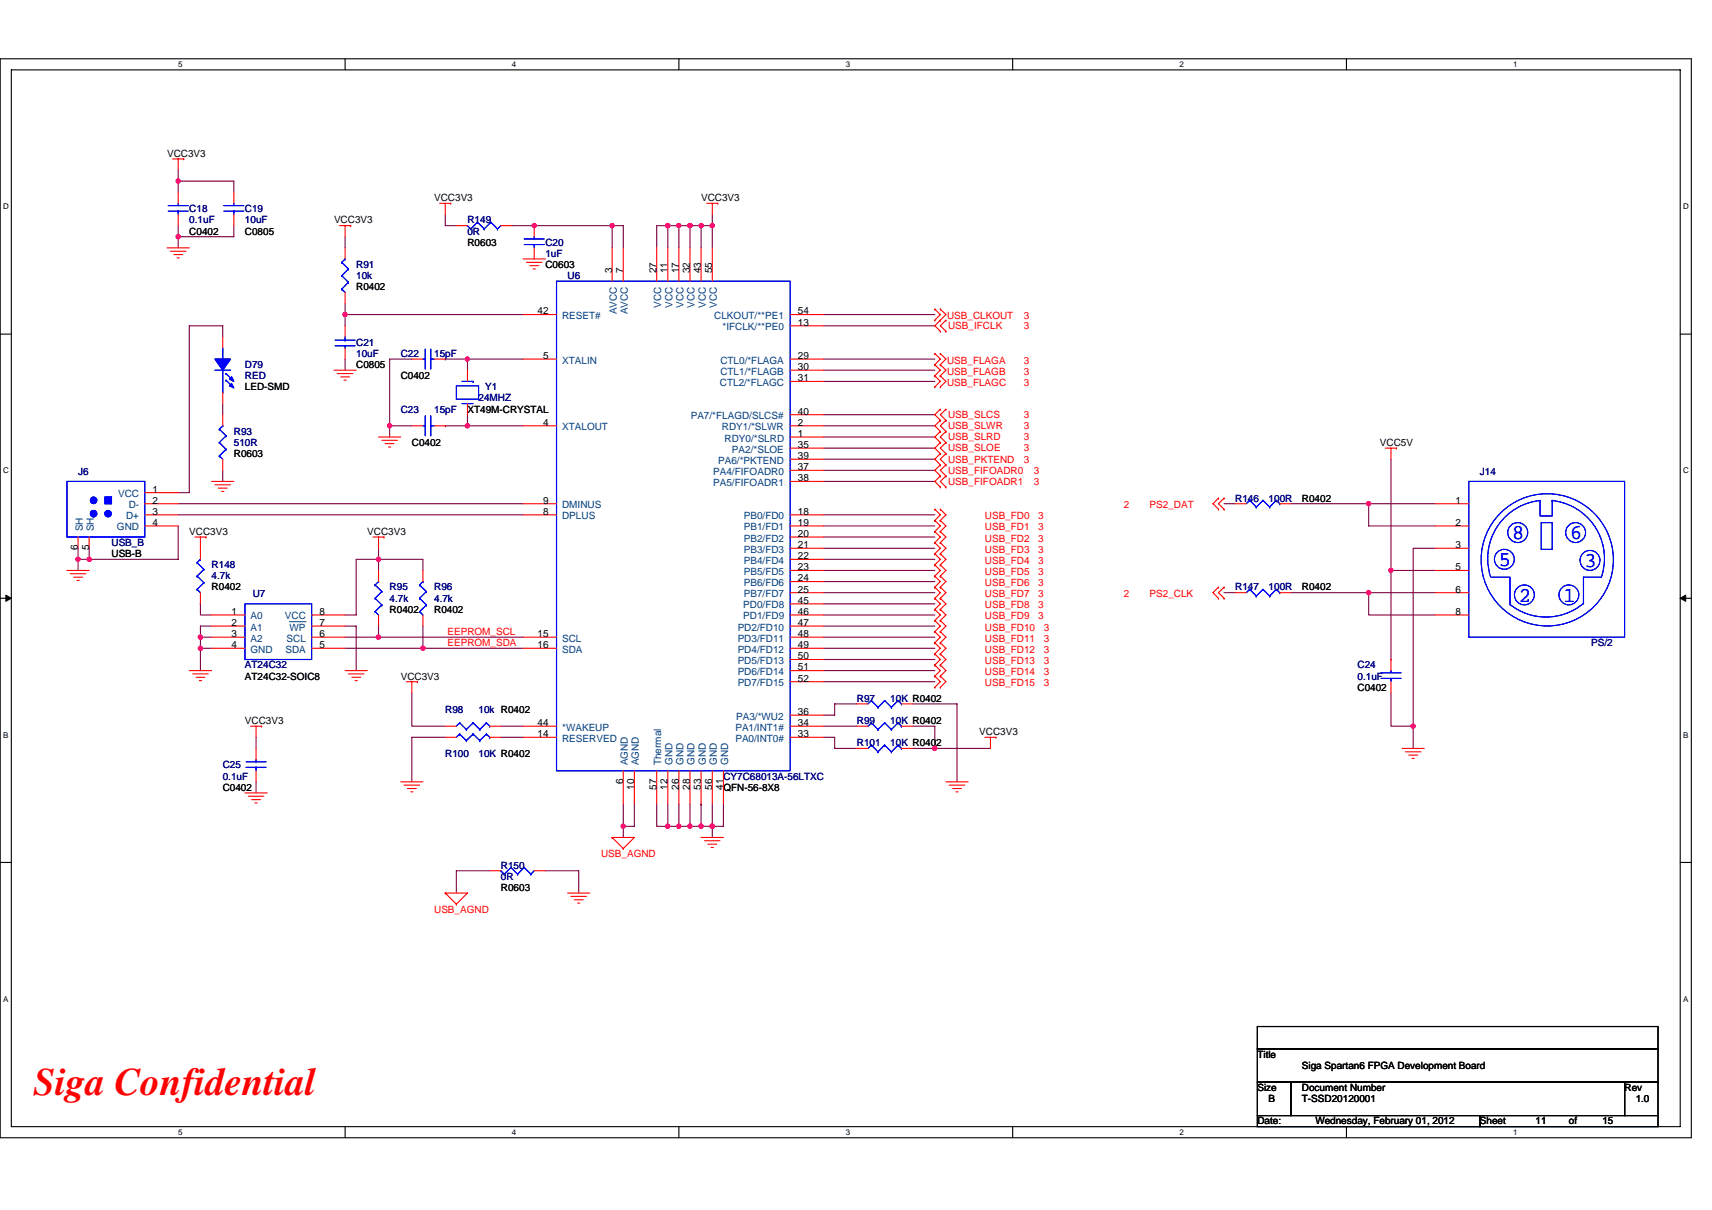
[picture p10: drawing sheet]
<svg xmlns="http://www.w3.org/2000/svg" width="297mm" height="210mm" viewBox="0 0 297 210" stroke-linecap="round" stroke-linejoin="round" font-family="sans-serif">
<path d="M0 10.2h293.5v187.2h-293.5zM2 12.1h289.5v183.4h-289.5z" fill="none" stroke="#000" stroke-width=".19"/>
<g fill="#fff">
<path d="M30.9 10.4h.8v1.6h-.8z"/>
<path d="M30.9 195.7h.8v1.6h-.8z"/>
</g>
<path d="M59.9 10.2v1.9M59.9 195.5v1.9" fill="none" stroke="#000" stroke-width=".19"/>
<g fill="#fff">
<path d="M88.8 10.4h.8v1.6h-.8z"/>
<path d="M88.8 195.7h.8v1.6h-.8z"/>
</g>
<path d="M117.8 10.2v1.9M117.8 195.5v1.9" fill="none" stroke="#000" stroke-width=".19"/>
<g fill="#fff">
<path d="M146.7 10.4h.8v1.6h-.8z"/>
<path d="M146.7 195.7h.8v1.6h-.8z"/>
</g>
<path d="M175.7 10.2v1.9M175.7 195.5v1.9" fill="none" stroke="#000" stroke-width=".19"/>
<g fill="#fff">
<path d="M204.7 10.4h.7v1.6h-.7z"/>
<path d="M204.7 195.7h.7v1.6h-.7z"/>
</g>
<path d="M233.6 10.2v1.9M233.6 195.5v1.9" fill="none" stroke="#000" stroke-width=".19"/>
<g fill="#fff">
<path d="M262.6 10.4h.7v1.6h-.7z"/>
<path d="M262.6 195.7h.7v1.6h-.7z"/>
<path d="M.5 35.1h1v1.5h-1z"/>
<path d="M292 35.1h1v1.5h-1z"/>
<path d="M.5 80.9h1v1.5h-1z"/>
<path d="M292 80.9h1v1.5h-1z"/>
</g>
<path d="M0 58h2M291.5 58h2" fill="none" stroke="#000" stroke-width=".19"/>
<g fill="#fff">
<path d="M.5 126.7h.9v1.6h-.9z"/>
<path d="M292 126.7h.9v1.6h-.9z"/>
</g>
<path d="M0 103.8h2M291.5 103.8h2" fill="none" stroke="#000" stroke-width=".19"/>
<path d="M1 103.3l1 .5-1 .6zM291.5 103.8l1-.5v1.1z" fill="#000" stroke="#000" stroke-width=".17"/>
<g fill="#fff">
<path d="M.5 172.6h.9v1.5h-.9z"/>
<path d="M292 172.6h.9v1.5h-.9z"/>
</g>
<path d="M0 149.7h2M291.5 149.7h2M218.2 178.1h69.5v3.9h-69.5zM218.2 182h69.5v5.8h-69.5zM218.2 187.8h5.8v5.8h-5.8zM218.2 193.6h38.6v1.9h-38.6zM224 187.8h57.9v5.8h-57.9zM256.8 193.6h30.9v1.9h-30.9zM281.9 187.8h5.8v5.8h-5.8z" fill="none" stroke="#000" stroke-width=".19"/>
<g fill="none" stroke="#800040" stroke-width=".19">
<path d="M30.9 31.4h.1M30.9 31.4h9.7v2M30.9 29.5v3.9M30.9 39.2v1.9M40.6 39.2v1.9h-9.7M77.3 37.2v2h1.9M88.8 39.2h3.9M92.7 39.2h.1M92.7 39.2h13.5M106.2 39.2h.1M106.2 39.2h1.9v3.8M106.2 39.2v3.8"/>
<path d="M115.9 39.2h-2v3.8M115.9 39.2h.1M115.9 39.2h5.7M115.9 39.2v3.8M117.8 39.2v3.8M117.8 39.2h.1M119.7 39.2h.1M119.7 39.2v3.8M121.6 39.2v3.8M121.6 39.2h2M123.6 39.2h.1M123.6 37.2v2"/>
<path d="M123.6 39.2v3.8M30.9 41.1v1.9M30.9 41.1h.1M38.6 58.5v-2h-5.8v29h-1.9M59.9 54.6v1.9M59.9 54.6h.1M59.9 41.1v1.9M59.9 52.7v1.9M59.9 54.6h30.9M142.9 54.6h19.3M142.9 56.5h19.3M38.6 70v2"/>
<path d="M59.9 62.3v1.9M67.6 73.9v1.9M67.6 73.9h.1M67.6 73.9h3.9M71.5 62.3h-3.9v11.6M77.3 62.3h.1M77.3 73.9h.1M77.3 62.3h3.8M77.3 73.9h3.8M81.1 62.3h9.7M81.1 62.3v1.9M81.1 72v1.9h9.7"/>
<path d="M142.9 72h19.3M142.9 73.9h19.3M142.9 75.8h19.3M142.9 77.8h19.3M142.9 79.7h19.3M142.9 62.3h19.3M142.9 64.2h19.3M142.9 66.2h19.3M241.3 79.7v19.3h7.8M13.5 95.1v2M13.5 97.1h.1M13.5 97.1v1.9"/>
<path d="M13.5 97.1h2M15.5 95.1v2M30.9 87.4h59.9M30.9 89.3h59.9M30.9 91.3v5.8h-15.4M38.6 81.6v1.9M65.7 97.1v1.9M65.7 97.1h.1M65.7 97.1h7.7v1.9M65.7 95.1v2M65.7 97.1h-3.9v9.6h-1.9M142.9 89.3h19.3"/>
<path d="M142.9 91.3h19.3M142.9 93.2h19.3M142.9 95.1h19.3M142.9 97.1h19.3M142.9 99h19.3M142.9 81.6h19.3M142.9 83.5h19.3M212.4 87.4h1.9M224 87.4h13.5M237.5 87.4h.1M237.5 87.4v3.9h11.6M237.5 87.4h11.6"/>
<path d="M241.3 99v15.4M249.1 95.1h-3.9v30.9M34.8 112.5h1.9M34.8 112.5h.1M34.8 110.6h1.9M34.8 110.6h.1M34.8 104.8v1.9h1.9M34.8 104.8h.1M34.8 110.6v5.8M36.7 108.6h-1.9v2M59.9 110.6h5.8M59.9 112.5h13.5"/>
<path d="M59.9 108.6h1.9v7.8M65.7 110.6h.1M65.7 108.6v2M65.7 110.6h25.1M73.4 112.5h.1M73.4 108.6v3.9M73.4 112.5h17.4M142.9 100.9h19.3M142.9 102.8h19.3M142.9 104.8h19.3M142.9 106.7h19.3M142.9 108.6h19.3"/>
<path d="M142.9 110.6h19.3M142.9 112.5h19.3M142.9 114.4h19.3M142.9 116.4h19.3M142.9 118.3h19.3M212.4 102.8h1.9M224 102.8h13.5M237.5 102.8h11.6M237.5 102.8v3.9h11.6M237.5 102.8h.1M241.3 114.4h.1M44.4 128v1.9"/>
<path d="M44.4 135.7v1.9M71.5 120.2v5.8h5.8M77.3 128h-5.8v7.7M86.9 126h3.9M86.9 128h3.9M108.1 139.5v3.9M110.1 139.5v3.9h-2M113.9 139.5v3.9h2M115.9 139.5v3.9M117.8 139.5v3.9M119.7 139.5v3.9M121.6 139.5h.1"/>
<path d="M121.6 139.5v3.9M123.6 139.5v3.9M125.5 139.5v3.9h-1.9M142.9 126h5.8M142.9 128h1.9v1.9h3.9M148.7 122.2h-3.9v1.9h-1.9M158.3 122.2h7.7v13.5M158.3 126h3.9v3.9M158.3 129.9h3.9M162.2 129.9h.1M162.2 129.9h9.6M241.3 120.2v5.8h3.9v3.9"/>
<path d="M245.2 126h.1M85 151.1h-5.8v3.9M94.6 151.1h5.8v3.9M108.1 143.4v1.9M108.1 143.4h.1M115.9 143.4h1.9M115.9 143.4h.1M117.8 143.4h.1M117.8 143.4h5.8M119.7 143.4h.1M121.6 143.4h.1M123.6 143.4h.1"/>
<path d="M123.6 143.4v1.9"/>
</g>
<g fill="#f0f" stroke="#f0f" stroke-width=".19">
<circle cx="81.1" cy="62.3" r=".38"/>
<circle cx="81.1" cy="73.9" r=".38"/>
<circle cx="67.6" cy="73.9" r=".38"/>
<circle cx="65.7" cy="110.6" r=".38"/>
<circle cx="73.4" cy="112.5" r=".38"/>
<circle cx="65.7" cy="97.1" r=".38"/>
<circle cx="34.8" cy="112.5" r=".38"/>
<circle cx="59.9" cy="54.6" r=".38"/>
<circle cx="34.8" cy="110.6" r=".38"/>
<circle cx="123.6" cy="143.4" r=".38"/>
<circle cx="121.6" cy="143.4" r=".38"/>
<circle cx="123.6" cy="39.1" r=".38"/>
<circle cx="121.6" cy="39.1" r=".38"/>
<circle cx="119.7" cy="39.1" r=".38"/>
<circle cx="115.8" cy="39.1" r=".38"/>
<circle cx="117.8" cy="39.1" r=".38"/>
<circle cx="108.1" cy="143.4" r=".38"/>
<circle cx="106.2" cy="39.1" r=".38"/>
<circle cx="92.7" cy="39.1" r=".38"/>
<circle cx="30.9" cy="41.1" r=".38"/>
<circle cx="30.9" cy="31.4" r=".38"/>
<circle cx="119.7" cy="143.4" r=".38"/>
<circle cx="15.5" cy="97.1" r=".38"/>
<circle cx="13.5" cy="97.1" r=".38"/>
<circle cx="162.2" cy="129.9" r=".38"/>
<circle cx="117.8" cy="143.4" r=".38"/>
<circle cx="237.5" cy="87.4" r=".38"/>
<circle cx="237.5" cy="102.8" r=".38"/>
<circle cx="245.2" cy="126" r=".38"/>
<circle cx="241.3" cy="99" r=".37"/>
<circle cx="115.8" cy="143.4" r=".38"/>
</g>
<g fill="none" stroke="#f00" stroke-width=".19">
<path d="M29.9 27.6h2M30.9 27.6v1.9M30.9 33.4v1.9M30.9 37.2v2M31.9 27.6h.1M40.6 33.4v1.9M40.6 37.2v2M58.9 39.2h2M59.9 39.2v1.9M60.9 39.2h.1M76.3 35.3h1.9M77.3 35.3v1.9"/>
<path d="M78.2 35.3h.1M79.2 39.2h1.9M86.9 39.2h1.9M92.7 39.2v1.9M122.6 35.3h1.9M123.6 35.3v1.9M124.5 35.3h.1M29 43h3.8M29.6 43.6h2.7M30.2 44.2h1.5M30.7 44.7h.4M38.6 58.5v1.9"/>
<path d="M59.9 43v1.9M59.9 50.7v2M59.9 56.5v2M90.8 44.9h3.8M90.8 54.6h5.8M91.4 45.5h2.6M91.9 46.1h1.6M92.5 46.7h.4M92.7 43v1.9M106.2 43v5.8M108.1 43v5.8M113.9 43v5.8"/>
<path d="M115.9 43v5.8M117.8 43v5.8M119.7 43v5.8M121.6 43v5.8M123.6 43v5.8M137.1 56.5h5.8M137.1 54.6h5.8M162.2 53.6h.1M162.2 55.6h.1M162.2 53.6l.9 1-.9 1M163.1 53.6h.1M163.1 55.6h.1"/>
<path d="M163.1 57.5h.1M163.1 53.6l1 1-1 1M163.1 55.6l-.9 .9 .9 1M164.1 57.5h.1M164.1 55.6h.1M164.1 55.6l-1 .9 1 1M38.6 68.1v1.9M38.6 72v1.9M38.6 79.7v1.9M58 64.2h3.8M58.5 64.8h2.7M59.1 65.4h1.5"/>
<path d="M59.7 66h.4M59.9 60.4v1.9M65.7 75.8h3.8M66.2 76.4h2.8M66.8 77h1.6M67.4 77.6h.4M71.5 73.9h1.9M71.5 62.3h1.9M75.3 73.9h2M75.3 62.3h2M81.1 64.2v2M81.1 70v2"/>
<path d="M90.8 73.9h5.8M90.8 62.3h5.8M137.1 77.8h5.8M137.1 73.9h5.8M137.1 75.8h5.8M137.1 62.3h5.8M137.1 64.2h5.8M137.1 66.2h5.8M137.1 79.7h5.8M137.1 72h5.8M162.2 61.4h.1M162.2 63.3h.1"/>
<path d="M162.2 65.2h.1M162.2 67.1h.1M162.2 61.4l.9 .9-.9 1M162.2 63.3l.9 .9-.9 1M162.2 65.2l.9 1-.9 .9M163.1 71h.1M163.1 72.9h.1M163.1 61.4h.1M163.1 63.3h.1M163.1 65.2h.1M163.1 67.1h.1M163.1 74.9h.1"/>
<path d="M163.1 76.8h.1M163.1 78.7h.1M163.1 71l-.9 1 .9 .9M163.1 61.4l1 .9-1 1M163.1 63.3l1 .9-1 1M163.1 65.2l1 1-1 .9M163.1 72.9l-.9 1 .9 1M163.1 74.9l-.9 .9 .9 1M163.1 76.8l-.9 1 .9 .9M163.1 78.7l-.9 1 .9 1M164.1 72.9h.1M164.1 71h.1"/>
<path d="M164.1 74.9h.1M164.1 76.8h.1M164.1 78.7h.1M164.1 71l-1 1 1 .9M164.1 72.9l-1 1 1 1M164.1 74.9l-1 .9 1 1M164.1 76.8l-1 1 1 .9M164.1 78.7l-1 1 1 1M240.4 77.8h1.9M241.3 77.8v1.9M242.3 77.8h.1M11.6 99h3.9"/>
<path d="M12.2 99.6h2.7M13.5 93.2v1.9M15.5 93.2v1.9M25.1 87.4h5.8M25.1 91.3h5.8M25.1 85.5h5.8M25.1 89.3h5.8M33.8 93.2h1.9M34.8 93.2v3.9M35.7 93.2h.1M36.7 83.5h3.9M37.3 84.1h2.7"/>
<path d="M37.9 84.7h1.5M38.5 85.3h.3M64.7 93.2h1.9M65.7 93.2v1.9M65.7 99v1.9M66.6 93.2h.1M73.4 99v1.9M90.8 87.4h5.8M90.8 89.3h5.8M137.1 93.2h5.8M137.1 91.3h5.8M137.1 95.1h5.8"/>
<path d="M137.1 99h5.8M137.1 89.3h5.8M137.1 81.6h5.8M137.1 83.5h5.8M137.1 97.1h5.8M162.2 88.4h.1M162.2 90.3h.1M162.2 92.2h.1M162.2 94.2h.1M162.2 96.1h.1M162.2 98h.1M162.2 100h.1"/>
<path d="M162.2 88.4l.9 .9-.9 1M162.2 90.3l.9 1-.9 .9M162.2 92.2l.9 1-.9 1M162.2 96.1l.9 1-.9 .9M162.2 94.2l.9 .9-.9 1M162.2 98l.9 1-.9 1M162.2 100l.9 .9-.9 1M163.1 80.7h.1M163.1 82.6h.1M163.1 84.5h.1M163.1 88.4h.1M163.1 90.3h.1"/>
<path d="M163.1 92.2h.1M163.1 94.2h.1M163.1 96.1h.1M163.1 98h.1M163.1 100h.1M163.1 80.7l-.9 .9 .9 1M163.1 82.6l-.9 .9 .9 1M163.1 88.4l1 .9-1 1M163.1 90.3l1 1-1 .9M163.1 92.2l1 1-1 1M163.1 96.1l1 1-1 .9M163.1 94.2l1 .9-1 1"/>
<path d="M163.1 98l1 1-1 1M163.1 100l1 .9-1 1M164.1 80.7h.1M164.1 82.6h.1M164.1 84.5h.1M164.1 80.7l-1 .9 1 1M164.1 82.6l-1 .9 1 1M211.4 86.4h.1M211.4 88.4h.1M211.4 86.4l-.9 1 .9 1M212.4 86.4h.1M212.4 88.4h.1"/>
<path d="M212.4 86.4l-1 1 1 1M214.3 87.4h1.9M222 87.4h2M249.1 87.4h5.7M249.1 91.3h5.7M249.1 95.1h5.7M249.1 99h5.7M12.8 100.2h1.5M13.4 100.7h.3M32.8 116.4h3.9M33.4 116.9h2.7M34 117.5h1.6"/>
<path d="M34.6 118.1h.4M34.8 102.8v2M36.7 106.7h5.8M36.7 108.6h5.8M36.7 110.6h5.8M36.7 112.5h5.8M54.1 106.7h5.8M54.1 108.6h5.8M54.1 110.6h5.8M54.1 112.5h5.8M59.9 116.4h3.8M60.4 116.9h2.8"/>
<path d="M61 117.5h1.6M61.6 118.1h.4M65.7 106.7v1.9M70.5 118.3h1.9M71.5 118.3v1.9M72.4 118.3h.1M73.4 106.7v1.9M90.8 110.6h5.8M90.8 112.5h5.8M137.1 118.3h5.8M137.1 102.8h5.8M137.1 106.7h5.8"/>
<path d="M137.1 108.6h5.8M137.1 110.6h5.8M137.1 112.5h5.8M137.1 100.9h5.8M137.1 104.8h5.8M137.1 114.4h5.8M137.1 116.4h5.8M162.2 101.9h.1M162.2 103.8h.1M162.2 105.7h.1M162.2 107.7h.1M162.2 109.6h.1"/>
<path d="M162.2 111.5h.1M162.2 113.5h.1M162.2 115.4h.1M162.2 117.3h.1M162.2 119.3h.1M162.2 101.9l.9 .9-.9 1M162.2 103.8l.9 1-.9 .9M162.2 105.7l.9 1-.9 1M162.2 107.7l.9 .9-.9 1M162.2 109.6l.9 1-.9 .9M162.2 111.5l.9 1-.9 1M162.2 113.5l.9 .9-.9 1"/>
<path d="M162.2 115.4l.9 1-.9 .9M162.2 117.3l.9 1-.9 1M163.1 101.9h.1M163.1 103.8h.1M163.1 105.7h.1M163.1 107.7h.1M163.1 109.6h.1M163.1 111.5h.1M163.1 113.5h.1M163.1 115.4h.1M163.1 117.3h.1M163.1 119.3h.1"/>
<path d="M163.1 101.9l1 .9-1 1M163.1 103.8l1 1-1 .9M163.1 105.7l1 1-1 1M163.1 107.7l1 .9-1 1M163.1 109.6l1 1-1 .9M163.1 111.5l1 1-1 1M163.1 113.5l1 .9-1 1M163.1 115.4l1 1-1 .9M163.1 117.3l1 1-1 1M211.4 101.9h.1M211.4 103.8h.1M211.4 101.9l-.9 .9 .9 1"/>
<path d="M212.4 101.9h.1M212.4 103.8h.1M212.4 101.9l-1 .9 1 1M214.3 102.8h1.9M222 102.8h2M241.3 114.4v2M241.3 118.3v1.9M249.1 102.8h5.7M249.1 106.7h5.7M42.5 137.6h3.9M43.1 138.2h2.7M43.5 126h1.9"/>
<path d="M43.7 138.8h1.5M44.2 139.3h.4M44.4 126v2M44.4 129.9v1.9M44.4 133.8v1.9M45.4 126h.1M69.5 135.7h3.9M70.1 136.2h2.7M70.7 136.8h1.5M71.3 137.4h.3M77.3 128h1.9M77.3 126h1.9"/>
<path d="M85 128h1.9M85 126h1.9M90.8 128h5.8M90.8 126h5.8M108.1 133.8v5.7M110.1 133.8v5.7M113.9 133.8v5.7M115.9 133.8v5.7M117.8 133.8v5.7M119.7 133.8v5.7M121.6 133.8v5.7M123.6 133.8v5.7"/>
<path d="M125.5 133.8v5.7M137.1 128h5.8M137.1 126h5.8M137.1 124.1h5.8M148.7 126h1.9M148.7 122.2h1.9M148.7 129.9h1.9M156.4 126h1.9M156.4 122.2h1.9M156.4 129.9h1.9M164.1 135.7h3.9M164.7 136.2h2.7"/>
<path d="M165.3 136.8h1.5M165.9 137.4h.3M170.9 128h1.9M171.8 128v1.9M172.8 128h.1M243.3 129.9h3.8M243.8 130.5h2.7M244.4 131h1.6M245 131.6h.4M77.3 155h3.8l-1.9 1.9M77.3 155h.1M77.3 155l1.9 1.9"/>
<path d="M79.2 156.9h.1M85 151.1h1.9M92.7 151.1h1.9M98.5 155h3.8M99.1 155.6h2.7M99.6 156.1h1.6M100.2 156.7h.4M106.2 145.3h3.9l-2 2M106.2 145.3h.1M106.2 145.3l1.9 2M108.1 147.3h.1M121.6 145.3h3.9"/>
<path d="M122.2 145.9h2.7M122.8 146.5h1.6M123.4 147.1h.4"/>
</g>
<g fill="none" stroke="#00f" stroke-width=".19">
<path d="M29.2 36.6h3.5M29.2 35.7h3.5M30.9 35.3v.4M30.9 36.6h.1M30.9 36.6v.6M38.8 36.6h3.5M38.8 35.7h3.5M40.6 35.3v.4M40.6 36.6h.1M40.6 36.6v.6M81.1 39.2h.1M81.1 39.2l.6 .5"/>
<path d="M81.7 39.7h.1M82.8 38.6h.1M82.8 38.6l1.2 1.1M82.8 38.6l-1.1 1.1M84 39.7h.1M85.2 38.6h.1M85.2 38.6l1.1 1.1M85.2 38.6l-1.2 1.1M86.3 39.7h.1M86.9 39.2l-.6 .5M58.1 59h3.5M59.3 50.2h.1"/>
<path d="M59.3 47.8h.1M59.3 45.5h.1M59.3 50.2l.6 .5M59.3 47.8l1.1 1.2M59.3 45.5l1.1 1.2M59.9 59h.1M59.9 44.9h.1M59.9 58.5v.5M59.9 44.9l-.6 .6M60.4 49h.1M60.4 46.7h.1M60.4 49l-1.1 1.2"/>
<path d="M60.4 46.7l-1.1 1.1M90.9 42.4h3.5M90.9 41.5h3.5M92.7 41.1v.4M92.7 42.4h.1M92.7 42.4v.6M96.6 48.8h40.5v85h-40.5zM37.3 64.2h2.7M38.1 79.1h.1M38.1 76.8h.1M38.1 74.5h.1M38.1 79.1l.5 .6"/>
<path d="M38.1 76.8l1.1 1.2M38.1 74.5l1.1 1.1M38.6 60.4v1.9M38.6 68.1h.1M38.6 73.9h.1M38.6 64.2v3.9M38.6 73.9l-.5 .6M39.2 64.8h.1M39.2 66h.1M39.2 78h.1M39.2 75.6h.1M39.2 64.8l1.2 1.2"/>
<path d="M39.2 66l1.2 1.1M39.2 78l-1.1 1.1M39.2 75.6l-1.1 1.2M58.1 60h3.5M59.9 60v.4M73.4 73.9h.4M73.4 62.3h.4M73.8 72.2v3.4M73.8 60.6v3.5M74.7 72.2v3.4M74.7 73.9h.1M74.7 60.6v3.5"/>
<path d="M74.7 62.3h.1M74.7 73.9h.6M74.7 62.3h.6M79.2 67h3.8v2.3h-3.8zM80.2 70h1.9M80.2 66.2h1.9M82.1 66.2h.1M11.6 83.5h13.5v9.7h-13.5zM34.2 100h.1M34.2 97.6h.1M34.2 100l1.2 1.1M34.2 97.6l1.2 1.2"/>
<path d="M34.8 97.1h.1M34.8 97.1l-.6 .5M35.4 98.8h.1M35.4 98.8l-1.2 1.2M216.8 86.8h.1M216.8 86.8l-.6 .6M216.8 86.8l1.2 1.2M218 88h.1M219.1 86.8h.1M219.1 86.8l-1.1 1.2M219.1 86.8l1.2 1.2M220.3 88h.1"/>
<path d="M221.4 86.8h.1M221.4 86.8l-1.1 1.2M221.4 86.8l.6 .6M222 87.4h.1M254.8 83.5h27.1v27.1h-27.1zM267.2 86.9a10.2 10.2 0 0 0-8.6 13.2M267.2 86.8v2.7h2.1v-2.7M267.4 90.7h1.9v4.6h-1.9zM269.3 86.9a10.1 10.1 0 0 1 8.6 13.2M269.3 86.8h.1M34.2 102.3h.1M34.2 102.3l.6 .5"/>
<path d="M35.4 101.1h.1M35.4 101.1l-1.2 1.2M42.5 104.8h11.6v9.6h-11.6zM65.1 106.1h.1M65.1 103.8h.1M65.1 101.5h.1M65.1 106.1l.6 .6M65.1 103.8l1.1 1.2M65.1 101.5l1.1 1.2M65.7 100.9h.1M65.7 100.9l-.6 .6M66.2 105h.1"/>
<path d="M66.2 102.7h.1M66.2 105l-1.1 1.1M66.2 102.7l-1.1 1.1M72.8 106.1h.1M72.8 103.8h.1M72.8 101.5h.1M72.8 106.1l.6 .6M72.8 103.8l1.2 1.2M72.8 101.5l1.2 1.2M73.4 100.9h.1M73.4 100.9l-.6 .6M74 105h.1"/>
<path d="M74 102.7h.1M74 105l-1.2 1.1M74 102.7l-1.2 1.1M216.8 102.3h.1M216.8 102.3l-.6 .5M216.8 102.3l1.2 1.1M218 103.4h.1M219.1 102.3h.1M219.1 102.3l-1.1 1.1M219.1 102.3l1.2 1.1M220.3 103.4h.1M221.4 102.3h.1"/>
<path d="M221.4 102.3l-1.1 1.1M221.4 102.3l.6 .5M222 102.8h.1M239.6 117.7h3.5M239.6 116.8h3.5M241.3 116.4v.4M241.3 117.7h.1M241.3 117.7v.6M258.7 100.2h3.3v4.8M274.8 104.7a10.1 10.1 0 0 1-12.8 .2M277.8 100.2h-3.1v4.6M42.7 133.2h3.5"/>
<path d="M42.7 132.2h3.5M44.4 131.8v.4M44.4 133.2h.1M44.4 133.2v.6M79.8 125.4h.1M79.8 127.4h.1M79.8 125.4l-.6 .6M79.8 125.4l1.1 1.2M79.8 127.4l-.6 .6M79.8 127.4l1.1 1.1M80.9 126.6h.1M80.9 128.5h.1"/>
<path d="M82.1 125.4h.1M82.1 127.4h.1M82.1 125.4l-1.2 1.2M82.1 125.4l1.1 1.2M82.1 127.4l-1.2 1.1M82.1 127.4l1.1 1.1M83.2 126.6h.1M83.2 128.5h.1M84.4 125.4h.1M84.4 127.4h.1M84.4 125.4l-1.2 1.2M84.4 125.4l.6 .6"/>
<path d="M84.4 127.4l-1.2 1.1M84.4 127.4l.6 .6M85 126h.1M85 128h.1M151.2 121.6h.1M151.2 129.3h.1M151.2 125.4h.1M151.2 121.6l-.6 .6M151.2 121.6l1.1 1.1M151.2 129.3l-.6 .6M151.2 129.3l1.1 1.2M151.2 125.4l-.6 .6"/>
<path d="M151.2 125.4l1.1 1.2M152.3 122.7h.1M152.3 130.5h.1M152.3 126.6h.1M153.5 121.6h.1M153.5 129.3h.1M153.5 125.4h.1M153.5 121.6l-1.2 1.1M153.5 121.6l1.2 1.1M153.5 129.3l-1.2 1.2M153.5 129.3l1.2 1.2M153.5 125.4l-1.2 1.2"/>
<path d="M153.5 125.4l1.2 1.2M154.7 122.7h.1M154.7 130.5h.1M154.7 126.6h.1M155.8 121.6h.1M155.8 129.3h.1M155.8 125.4h.1M155.8 121.6l-1.1 1.1M155.8 121.6l.6 .6M155.8 129.3l-1.1 1.2M155.8 129.3l.6 .6M155.8 125.4l-1.1 1.2"/>
<path d="M155.8 125.4l.6 .6M156.4 122.2h.1M156.4 129.9h.1M156.4 126h.1M86.9 151.1h.1M86.9 151.1l.6 .6M87.5 151.7h.1M88.6 150.5h.1M88.6 150.5l1.2 1.2M88.6 150.5l-1.1 1.2M89.8 151.7h.1M90.9 150.5h.1"/>
<path d="M90.9 150.5l1.2 1.2M90.9 150.5l-1.1 1.2M92.1 151.7h.1M92.7 151.1l-.6 .6"/>
<circle cx="261" cy="97.1" r="1.73"/>
<circle cx="263.3" cy="92.4" r="1.73"/>
<circle cx="268.4" cy="97.2" r="11.5"/>
<circle cx="273.4" cy="92.4" r="1.73"/>
<circle cx="275.9" cy="97.2" r="1.73"/>
<circle cx="264.5" cy="103.2" r="1.73"/>
<circle cx="272.2" cy="103.2" r="1.73"/>
</g>
<path d="M50.2 107.9h2.9" fill="none" stroke="#004080" stroke-width=".17"/>
<g fill="#00f" stroke="#00f" stroke-width=".19">
<path d="M37.3 62.3h2.7l-1.4 1.9z" fill-rule="evenodd"/>
<path d="M40.2 66.6l.4 .7-.8-.3z" fill-rule="evenodd"/>
<path d="M39.8 65.8l.4-.4 .4 .8z" fill-rule="evenodd"/>
<path d="M37.3 62.3h2.7l-1.4 1.9z" fill-rule="evenodd"/>
<path d="M40.2 66.6l.4 .7-.8-.3z" fill-rule="evenodd"/>
<path d="M39.8 65.8l.4-.4 .4 .8z" fill-rule="evenodd"/>
<path d="M18.2 86.3v1.1h1.1v-1.1z" fill-rule="evenodd"/>
<path d="M18.2 86.3v1.1h1.1v-1.1z" fill-rule="evenodd"/>
<circle cx="16.2" cy="86.8" r=".57"/>
<circle cx="16.2" cy="89.1" r=".57"/>
<circle cx="18.8" cy="89.1" r=".57"/>
</g>
<text font-size="6.8" fill="#f00" x="5.8" y="189.9">Siga Confidential</text>
<g font-size="3.7" fill="#00f">
<text x="262.4" y="93.6">8</text>
<text x="272.4" y="93.6">6</text>
<text x="260.1" y="98.3">5</text>
<text x="274.9" y="98.4">3</text>
<text x="263.5" y="104.4">2</text>
<text x="271.2" y="104.4">1</text>
</g>
<g font-size="1.7">
<text x="29" y="27.2">VCC3V3</text>
<text x="75.3" y="34.9">VCC3V3</text>
<text x="121.6" y="34.9">VCC3V3</text>
<text x="32.8" y="40.7">C0402</text>
<text x="42.5" y="40.7">C0805</text>
<text x="58" y="38.8">VCC3V3</text>
<text x="81.1" y="42.6">R0603</text>
<text x="94.6" y="46.5">C0603</text>
<text x="106.2" y="47.5" transform="rotate(-90 106.2 47.5)">3</text>
<text x="108.1" y="47.5" transform="rotate(-90 108.1 47.5)">7</text>
<text x="113.9" y="47.5" transform="rotate(-90 113.9 47.5)">27</text>
<text x="115.8" y="47.5" transform="rotate(-90 115.8 47.5)">11</text>
<text x="117.8" y="47.5" transform="rotate(-90 117.8 47.5)">17</text>
<text x="119.7" y="47.5" transform="rotate(-90 119.7 47.5)">32</text>
<text x="121.6" y="47.5" transform="rotate(-90 121.6 47.5)">43</text>
<text x="123.6" y="47.5" transform="rotate(-90 123.6 47.5)">55</text>
<text x="61.8" y="50.4">R0402</text>
<text x="93.3" y="54.6">42</text>
<text x="138.4" y="56.5">13</text>
<text x="138.4" y="54.6">54</text>
<text x="61.8" y="63.9">C0805</text>
<text x="69.5" y="65.8">C0402</text>
<text x="94.2" y="62.3">5</text>
<text x="138.4" y="62.3">29</text>
<text x="138.4" y="64.2">30</text>
<text x="42.5" y="67.7">LED-SMD</text>
<text x="81.1" y="71.6">XT49M-CRYSTAL</text>
<text x="138.4" y="71.9">40</text>
<text x="138.4" y="66.2">31</text>
<text x="71.5" y="77.4">C0402</text>
<text x="94.2" y="73.9">4</text>
<text x="138.4" y="75.8">1</text>
<text x="138.4" y="73.9">2</text>
<text x="138.4" y="77.7">35</text>
<text x="239.4" y="77.4">VCC5V</text>
<text x="40.6" y="79.3">R0603</text>
<text x="138.4" y="79.7">39</text>
<text x="138.4" y="81.6">37</text>
<text x="138.4" y="83.5">38</text>
<text x="26.5" y="85.5">1</text>
<text x="26.5" y="87.4">2</text>
<text x="26.5" y="89.3">3</text>
<text x="94.2" y="89.3">8</text>
<text x="94.2" y="87.4">9</text>
<text x="138.4" y="89.3">18</text>
<text x="225.9" y="87">R0402</text>
<text x="252.5" y="87.4">1</text>
<text x="13.5" y="95.5" transform="rotate(-90 13.5 95.5)">6</text>
<text x="15.4" y="95.5" transform="rotate(-90 15.4 95.5)">5</text>
<text x="26.5" y="91.2">4</text>
<text x="32.8" y="92.8">VCC3V3</text>
<text x="63.7" y="92.8">VCC3V3</text>
<text x="138.4" y="91.2">19</text>
<text x="138.4" y="93.2">20</text>
<text x="138.4" y="95.1">21</text>
<text x="252.5" y="91.2">2</text>
<text x="252.5" y="95.1">3</text>
<text x="19.3" y="96.7">USB-B</text>
<text x="138.4" y="97">22</text>
<text x="138.4" y="99">23</text>
<text x="138.4" y="100.9">24</text>
<text x="252.5" y="99">5</text>
<text x="36.7" y="102.5">R0402</text>
<text x="40.2" y="106.7">1</text>
<text x="55.4" y="106.7">8</text>
<text x="67.6" y="106.3">R0402</text>
<text x="75.3" y="106.3">R0402</text>
<text x="138.4" y="104.8">45</text>
<text x="138.4" y="106.7">46</text>
<text x="138.4" y="102.8">25</text>
<text x="225.9" y="102.5">R0402</text>
<text x="252.5" y="106.7">8</text>
<text x="252.5" y="102.8">6</text>
<text x="40.2" y="108.6">2</text>
<text x="40.2" y="110.6">3</text>
<text x="40.2" y="112.5">4</text>
<text x="55.4" y="112.5">5</text>
<text x="55.4" y="108.6">7</text>
<text x="55.4" y="110.6">6</text>
<text x="93.3" y="110.6">15</text>
<text x="93.3" y="112.5">16</text>
<text x="138.4" y="108.6">47</text>
<text x="138.4" y="110.6">48</text>
<text x="138.4" y="112.5">49</text>
<text x="42.5" y="117.9">AT24C32-SOIC8</text>
<text x="69.5" y="117.9">VCC3V3</text>
<text x="138.4" y="114.4">50</text>
<text x="138.4" y="116.4">51</text>
<text x="138.4" y="118.3">52</text>
<text x="235.5" y="119.8">C0402</text>
<text x="42.5" y="125.6">VCC3V3</text>
<text x="138.4" y="124.1">36</text>
<text x="93.3" y="127.9">14</text>
<text x="93.3" y="126">44</text>
<text x="138.4" y="127.9">33</text>
<text x="138.4" y="126">34</text>
<text x="169.9" y="127.6">VCC3V3</text>
<text x="38.6" y="137.2">C0402</text>
<text x="108.1" y="136.1" transform="rotate(-90 108.1 136.1)">6</text>
<text x="110" y="137" transform="rotate(-90 110 137)">10</text>
<text x="113.9" y="137" transform="rotate(-90 113.9 137)">57</text>
<text x="115.8" y="137" transform="rotate(-90 115.8 137)">12</text>
<text x="117.8" y="137" transform="rotate(-90 117.8 137)">26</text>
<text x="119.7" y="137" transform="rotate(-90 119.7 137)">28</text>
<text x="121.6" y="137" transform="rotate(-90 121.6 137)">53</text>
<text x="123.6" y="137" transform="rotate(-90 123.6 137)">56</text>
<text x="125.5" y="137" transform="rotate(-90 125.5 137)">41</text>
<text x="125.5" y="137.2">QFN-56-8X8</text>
<text x="86.9" y="154.6">R0603</text>
<text x="218.2" y="183.6">Title</text>
<text x="225.9" y="185.5">Siga Spartan6 FPGA Development Board</text>
<text x="218.2" y="189.3">Size</text>
<text x="220.1" y="191.3">B</text>
<text x="225.9" y="189.3">Document Number</text>
<text x="225.9" y="191.3">T-SSD20120001</text>
<text x="281.9" y="189.3">Rev</text>
<text x="283.8" y="191.3">1.0</text>
<text x="218.2" y="195.1">Date:</text>
<text x="228.2" y="195.1">Wednesday, February 01, 2012</text>
<text x="256.8" y="195.1">Sheet</text>
<text x="266.4" y="195.1">11</text>
<text x="272.2" y="195.1">of</text>
<text x="278" y="195.1">15</text>
</g>
<g font-size="1.7" fill="#000080">
<text x="32.8" y="36.8">C18</text>
<text x="32.8" y="38.8">0.1uF</text>
<text x="42.5" y="36.8">C19</text>
<text x="42.5" y="38.8">10uF</text>
<text x="81.1" y="38.8">R149</text>
<text x="81.1" y="40.7">0R</text>
<text x="61.8" y="46.5">R91</text>
<text x="94.6" y="42.6">C20</text>
<text x="94.6" y="44.6">1uF</text>
<text x="61.8" y="48.4">10k</text>
<text x="98.5" y="48.4">U6</text>
<text x="42.5" y="63.9">D79</text>
<text x="42.5" y="65.8">RED</text>
<text x="61.8" y="60">C21</text>
<text x="61.8" y="61.9">10uF</text>
<text x="69.5" y="61.9">C22</text>
<text x="75.3" y="61.9">15pF</text>
<text x="69.5" y="71.6">C23</text>
<text x="75.3" y="71.6">15pF</text>
<text x="83" y="69.7">24MHZ</text>
<text x="84.2" y="67.7">Y1</text>
<text x="40.6" y="75.4">R93</text>
<text x="40.6" y="77.4">510R</text>
<text x="13.5" y="82.4">J6</text>
<text x="256.8" y="82.4">J14</text>
<text x="214.3" y="87">R146</text>
<text x="220.1" y="87">100R</text>
<text x="19.3" y="94.7">USB_B</text>
<text x="36.7" y="98.6">R148</text>
<text x="36.7" y="100.5">4.7k</text>
<text x="43.9" y="103.6">U7</text>
<text x="67.6" y="102.5">R95</text>
<text x="67.6" y="104.4">4.7k</text>
<text x="75.3" y="102.5">R96</text>
<text x="75.3" y="104.4">4.7k</text>
<text x="214.3" y="102.5">R147</text>
<text x="220.1" y="102.5">100R</text>
<text x="276.1" y="112.1">PS/2</text>
<text x="42.5" y="116">AT24C32</text>
<text x="235.5" y="116">C24</text>
<text x="235.5" y="117.9">0.1uF</text>
<text x="77.3" y="123.7">R98</text>
<text x="83" y="123.7">10k R0402</text>
<text x="148.7" y="121.8">R97</text>
<text x="148.7" y="125.6">R99</text>
<text x="154.5" y="121.8">10K R0402</text>
<text x="154.5" y="125.6">10K R0402</text>
<text x="77.3" y="131.4">R100</text>
<text x="83" y="131.4">10K R0402</text>
<text x="148.7" y="129.5">R101</text>
<text x="154.5" y="129.5">10K R0402</text>
<text x="38.6" y="133.3">C25</text>
<text x="38.6" y="135.3">0.1uF</text>
<text x="125.5" y="135.3">CY7C68013A-56LTXC</text>
<text x="86.9" y="150.7">R150</text>
<text x="86.9" y="152.7">0R</text>
</g>
<g font-size="1.7" fill="#004080">
<text x="114.7" y="53.4" transform="rotate(-90 114.7 53.4)">VCC</text>
<text x="116.7" y="53.4" transform="rotate(-90 116.7 53.4)">VCC</text>
<text x="118.6" y="53.4" transform="rotate(-90 118.6 53.4)">VCC</text>
<text x="120.5" y="53.4" transform="rotate(-90 120.5 53.4)">VCC</text>
<text x="122.4" y="53.4" transform="rotate(-90 122.4 53.4)">VCC</text>
<text x="124.4" y="53.4" transform="rotate(-90 124.4 53.4)">VCC</text>
<text x="97.5" y="55.4">RESET#</text>
<text x="107" y="54.6" transform="rotate(-90 107 54.6)">AVCC</text>
<text x="108.9" y="54.6" transform="rotate(-90 108.9 54.6)">AVCC</text>
<text x="123.9" y="55.4">CLKOUT/**PE1</text>
<text x="125.4" y="57.3">*IFCLK/**PE0</text>
<text x="97.5" y="63.1">XTALIN</text>
<text x="125" y="63.1">CTL0/*FLAGA</text>
<text x="125" y="65">CTL1/*FLAGB</text>
<text x="124.9" y="67">CTL2/*FLAGC</text>
<text x="97.5" y="74.7">XTALOUT</text>
<text x="119.8" y="72.7">PA7/*FLAGD/SLCS#</text>
<text x="125.2" y="74.7">RDY1/*SLWR</text>
<text x="125.7" y="76.6">RDY0/*SLRD</text>
<text x="123.7" y="82.4">PA4/FIFOADR0</text>
<text x="124.6" y="80.5">PA6/*PKTEND</text>
<text x="127" y="78.5">PA2/*SLOE</text>
<text x="20.5" y="86.3">VCC</text>
<text x="22.3" y="88.2">D-</text>
<text x="97.5" y="88.2">DMINUS</text>
<text x="123.7" y="84.3">PA5/FIFOADR1</text>
<text x="14.3" y="92.2" transform="rotate(-90 14.3 92.2)">SH</text>
<text x="16.3" y="92.2" transform="rotate(-90 16.3 92.2)">SH</text>
<text x="20.3" y="92.1">GND</text>
<text x="21.9" y="90.1">D+</text>
<text x="97.5" y="90.1">DPLUS</text>
<text x="129" y="90.1">PB0/FD0</text>
<text x="129" y="92.1">PB1/FD1</text>
<text x="129" y="94">PB2/FD2</text>
<text x="129" y="95.9">PB3/FD3</text>
<text x="129" y="97.9">PB4/FD4</text>
<text x="129" y="99.8">PB5/FD5</text>
<text x="129" y="101.7">PB6/FD6</text>
<text x="43.5" y="107.5">A0</text>
<text x="49.4" y="107.5">VCC</text>
<text x="129" y="105.6">PD0/FD8</text>
<text x="129" y="107.5">PD1/FD9</text>
<text x="129" y="103.6">PB7/FD7</text>
<text x="43.5" y="109.4">A1</text>
<text x="43.5" y="111.4">A2</text>
<text x="43.5" y="113.3">GND</text>
<text x="49.5" y="113.3">SDA</text>
<text x="49.7" y="111.4">SCL</text>
<text x="50.2" y="109.4">WP</text>
<text x="97.5" y="111.4">SCL</text>
<text x="97.5" y="113.3">SDA</text>
<text x="128" y="109.4">PD2/FD10</text>
<text x="128" y="111.4">PD3/FD11</text>
<text x="128" y="113.3">PD4/FD12</text>
<text x="128" y="115.2">PD5/FD13</text>
<text x="128" y="117.2">PD6/FD14</text>
<text x="128" y="119.1">PD7/FD15</text>
<text x="127.7" y="124.9">PA3/*WU2</text>
<text x="97.5" y="128.7">RESERVED</text>
<text x="97.5" y="126.8">*WAKEUP</text>
<text x="127.6" y="128.7">PA0/INT0#</text>
<text x="127.6" y="126.8">PA1/INT1#</text>
<text x="108.9" y="132.8" transform="rotate(-90 108.9 132.8)">AGND</text>
<text x="110.9" y="132.8" transform="rotate(-90 110.9 132.8)">AGND</text>
<text x="114.7" y="132.8" transform="rotate(-90 114.7 132.8)">Thermal</text>
<text x="116.7" y="132.8" transform="rotate(-90 116.7 132.8)">GND</text>
<text x="118.6" y="132.8" transform="rotate(-90 118.6 132.8)">GND</text>
<text x="120.5" y="132.8" transform="rotate(-90 120.5 132.8)">GND</text>
<text x="122.4" y="132.8" transform="rotate(-90 122.4 132.8)">GND</text>
<text x="124.4" y="132.8" transform="rotate(-90 124.4 132.8)">GND</text>
<text x="126.3" y="132.8" transform="rotate(-90 126.3 132.8)">GND</text>
</g>
<g font-size="1.7" fill="#f00">
<text x="164.3" y="55.4">USB_CLKOUT</text>
<text x="164.5" y="57.1">USB_IFCLK</text>
<text x="177.6" y="55.4">3</text>
<text x="177.6" y="57.1">3</text>
<text x="164.3" y="63.1">USB_FLAGA</text>
<text x="164.3" y="65">USB_FLAGB</text>
<text x="177.6" y="63.1">3</text>
<text x="177.6" y="65">3</text>
<text x="164.3" y="67">USB_FLAGC</text>
<text x="177.6" y="67">3</text>
<text x="164.5" y="72.6">USB_SLCS</text>
<text x="164.5" y="74.5">USB_SLWR</text>
<text x="164.5" y="76.4">USB_SLRD</text>
<text x="177.6" y="76.4">3</text>
<text x="177.6" y="72.6">3</text>
<text x="177.6" y="74.5">3</text>
<text x="164.5" y="78.3">USB_SLOE</text>
<text x="164.5" y="80.3">USB_PKTEND</text>
<text x="164.5" y="82.2">USB_FIFOADR0</text>
<text x="177.6" y="80.3">3</text>
<text x="177.6" y="78.3">3</text>
<text x="179.4" y="82.2">3</text>
<text x="164.5" y="84.1">USB_FIFOADR1</text>
<text x="179.4" y="84.1">3</text>
<text x="195" y="88.2">2</text>
<text x="199.5" y="88.2">PS2_DAT</text>
<text x="170.9" y="90.1">USB_FD0</text>
<text x="170.9" y="92.1">USB_FD1</text>
<text x="170.9" y="94">USB_FD2</text>
<text x="170.9" y="95.9">USB_FD3</text>
<text x="180.1" y="90.1">3</text>
<text x="180.1" y="92.1">3</text>
<text x="180.1" y="94">3</text>
<text x="180.1" y="95.9">3</text>
<text x="170.9" y="97.8">USB_FD4</text>
<text x="170.9" y="99.8">USB_FD5</text>
<text x="170.9" y="101.7">USB_FD6</text>
<text x="180.1" y="97.8">3</text>
<text x="180.1" y="99.8">3</text>
<text x="180.1" y="101.7">3</text>
<text x="170.9" y="103.6">USB_FD7</text>
<text x="170.9" y="105.6">USB_FD8</text>
<text x="170.9" y="107.5">USB_FD9</text>
<text x="180.1" y="103.6">3</text>
<text x="180.1" y="105.6">3</text>
<text x="180.1" y="107.5">3</text>
<text x="195" y="103.6">2</text>
<text x="199.5" y="103.6">PS2_CLK</text>
<text x="77.6" y="110.2">EEPROM_SCL</text>
<text x="77.6" y="112.1">EEPROM_SDA</text>
<text x="170.9" y="109.4">USB_FD10</text>
<text x="170.9" y="111.4">USB_FD11</text>
<text x="170.9" y="113.3">USB_FD12</text>
<text x="181.1" y="109.4">3</text>
<text x="181.1" y="111.4">3</text>
<text x="181.1" y="113.3">3</text>
<text x="170.9" y="115.2">USB_FD13</text>
<text x="170.9" y="117.1">USB_FD14</text>
<text x="170.9" y="119.1">USB_FD15</text>
<text x="181.1" y="115.2">3</text>
<text x="181.1" y="117.1">3</text>
<text x="181.1" y="119.1">3</text>
<text x="104.3" y="148.8">USB_AGND</text>
<text x="75.3" y="158.5">USB_AGND</text>
</g>
<g font-size="1.4">
<text x="30.9" y="11.7">5</text>
<text x="88.8" y="11.7">4</text>
<text x="146.7" y="11.7">3</text>
<text x="204.7" y="11.7">2</text>
<text x="262.6" y="11.7">1</text>
<text x=".5" y="36.3">D</text>
<text x="292" y="36.3">D</text>
<text x=".5" y="82.1">C</text>
<text x="292" y="82.1">C</text>
<text x=".5" y="128">B</text>
<text x="292" y="128">B</text>
<text x=".5" y="173.8">A</text>
<text x="292" y="173.8">A</text>
<text x="30.9" y="197">5</text>
<text x="88.8" y="197">4</text>
<text x="146.7" y="197">3</text>
<text x="204.7" y="197">2</text>
<text x="262.6" y="197">1</text>
</g>
</svg>
